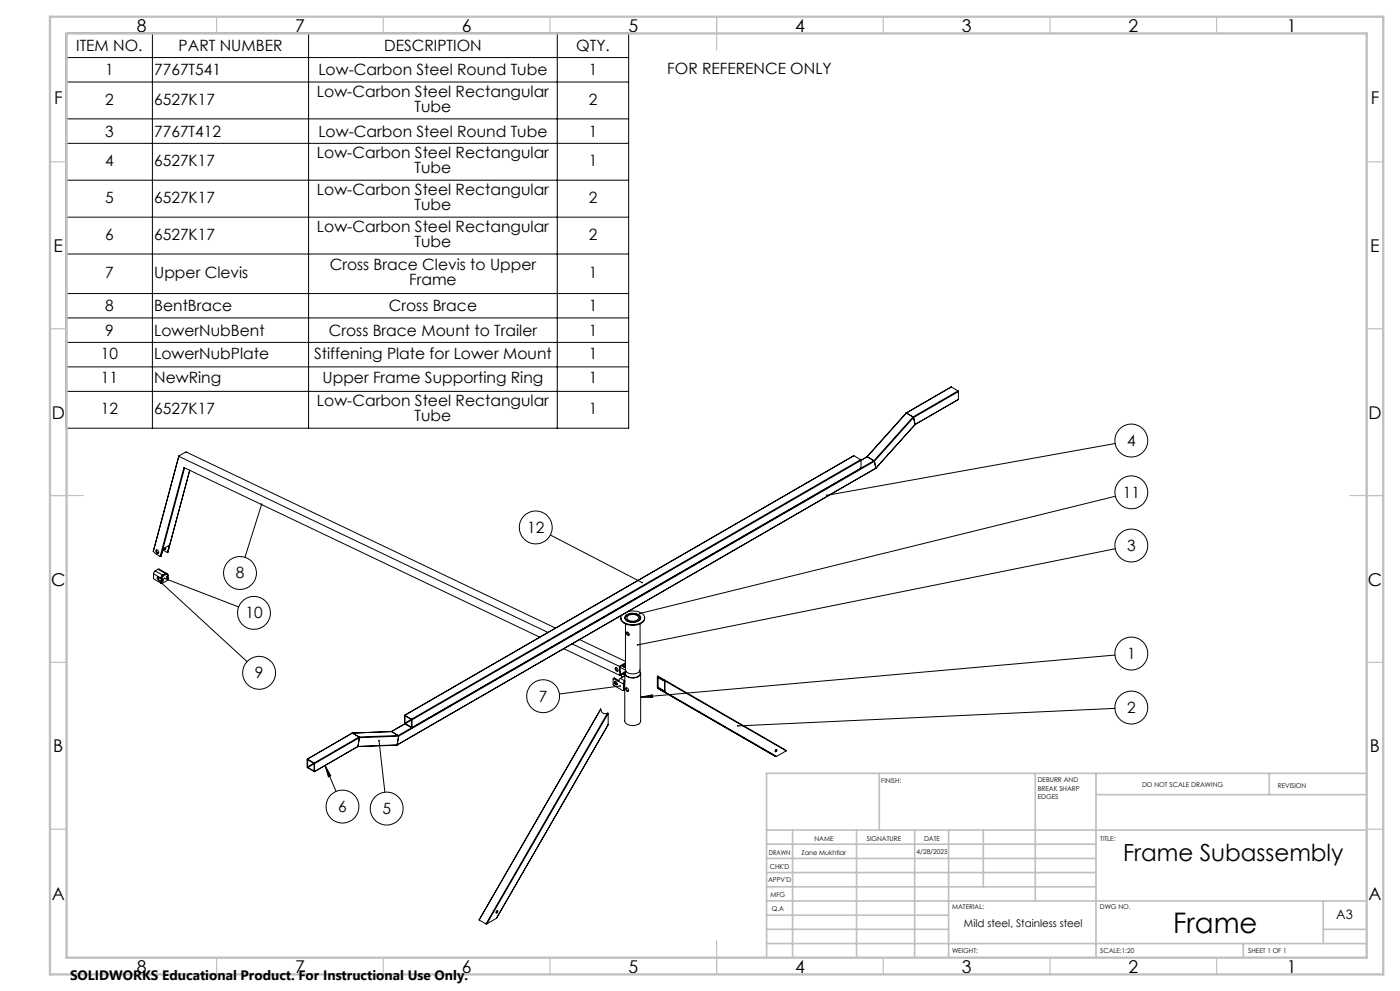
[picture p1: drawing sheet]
<svg xmlns="http://www.w3.org/2000/svg" width="420mm" height="297mm" viewBox="0 0 420 297" stroke-linecap="round" stroke-linejoin="round" font-family="sans-serif">
<g fill="none" stroke="#000" stroke-width=".3">
<path d="M19.9 9.9h168.7v118.4h-168.7zM19.9 17.2h168.7M45.7 9.9v118.4M92.6 9.9v118.4M167.2 9.9v118.4M19.9 24.6h168.7M19.9 35.6h168.7M19.9 43h168.7M19.9 54h168.7M19.9 65.1h168.7M19.9 76.1h168.7M19.9 88h168.7"/>
<path d="M19.9 95.3h168.7M19.9 102.6h168.7M19.9 110h168.7M19.9 117.3h168.7M285.4 116l-13.5 7.8M285.4 116l2 1.2M287.4 117.2l.1 .2M287.4 117.2l-13.5 7.8M287.5 119.7l-13 7.5M287.5 117.4l-13.4 7.7M287.5 117.4v2.3M53.6 136.7l-7.6 28.6"/>
<path d="M53.7 136.8l2.2-1.3 110.8 52.7M53.7 136.8l-7.7 28.5M53.7 136.8l110.7 52.7M256.2 136.6l-134.8 77.7M256.2 136.6l2 1.2M256.2 136.6l-134.7 77.8M258.2 137.8l.1 .2M258.2 137.8l-134.7 77.7M258.3 138l-134.7 77.7M258.3 138v2.3M260.1 136.9h.1M260.1 136.9l-1.8 1"/>
<path d="M260.2 136.9l2 1.2M260.2 136.9l-1.9 1.1M262.2 138.1l.1 .2M262.2 138.1l-3.9 2.2M262.3 138.3l.4 2M262.3 138.3l-142.7 82.3M271.9 123.8h.1M271.9 123.8l-11.8 13.1M271.9 123.8l2 1.2M271.9 123.8l-11.7 13.1M273.9 125l.2 .1M273.9 125l-11.7 13.1"/>
<path d="M274.1 125.1l.4 2.1M274.1 125.1l-11.8 13.2M274.5 127.2h.1M274.5 127.2l-11.8 13.1M334.5 132.9l-86.4 15.5M55.4 140.2l-7.1 26.6M56.9 140.9l-6.6 24.7zM78.5 151.1l-5 15.9M258.3 140.3l-134.7 77.8M258.3 140.3l-134.7 77.7M262.7 140.3l-143.6 83M334.6 148.7l-142.7 35.2"/>
<path d="M46 165.3l2 1.5M46.1 172l2.2 1.3M46.1 172v1.5l2.2 1.3M46.6 171.1l-.5 .9M46.6 171.1l2.2 1.3M46.9 164.8l.4 .2a.42 .42 0 0 1 .4 .5 .42 .42 0 0 1-.6 .3l-.3-.7zM47 164.8l.1 .7 .5 .3M47.2 173h.2a.34 .34 0 0 1 .3 .3 .34 .34 0 0 1-.3 .4l-.3-.5zM47.4 170.6h.4l2.2 1.3M47.4 173l.3 .5M47.4 170.6l2.2 1.3M47.4 170.6l-.8 .5"/>
<path d="M47.7 174l26.4 24.3M48 166.8h.3M48 166.8l7.2-26.7 106.7 50.9M48.3 173.3l.3 .1M48.3 173.4l.3 .2M48.3 173.3v.2M48.3 174.8l.3 .1M48.3 174.1h.1M48.3 173.5l.3 .1M48.3 173.5h.1M48.6 173.4v1.5M48.6 173.6l.3-.2v.7l-.3 .2"/>
<path d="M48.6 174.3l-.3-.2v.7M48.8 172.4l-.5 .9M48.8 172.4l.3 .1M48.8 173.5h.1M48.9 174.1l-.3 .2M48.9 173.5l-.3 .1M48.9 164.8l1.3 .8M49.1 172.5l-.5 .9M49.1 164.4l-.8 2.4M49.2 164.3l.4 .3M49.4 173.4l22.2 8.5M49.6 164.1a.36 .36 0 0 1 0 .6 .36 .36 0 0 1-.6-.3"/>
<path d="M49.6 171.9l.3 .2M49.6 171.9l-.8 .5M49.9 172.1l.3-.1 .2 .3v1.5l-1.8 1.1M49.9 172.1l-.8 .4M50 171.9h-.4M50 171.9l.3 .1M50.1 173.4h.1M50.3 165.6h-.1M50.4 172.5h.1M50.4 172.5l-.3 .2v.7l.3-.2-.3 .2M50.4 172.5l-.3 .2M50.7 163.4l.1 .1"/>
<path d="M50.7 163.4l-1.6 1M50.8 163.5l-.6 2.1M165.1 160.3l27.5 14.3M334.6 164.5l-143.3 28.8M169.2 194.4l16.8 8M171.6 193l14.2 6.7M173.9 191.7l13.7 6.5M185.8 199.7l.2 2.7M186.3 185.2a2.73 2.73 0 0 0 3.1 2.2 3.4 3.4 0 0 0 4-2.1v-.1M186.9 199.3l.5 .6M187.3 199.1a.44 .44 0 0 1 .2 .5 .44 .44 0 0 1-.4 .4l-.4-.6M187.6 187v13.7a2.65 2.65 0 0 0 4.1 .6l.3-.5v-13.8"/>
<path d="M187.6 185.2v.5M187.6 198.9l-1.6 .9 .2 2.3 1.5-.9M187.6 198.6l-1.8 1.1M187.8 184.4a3.3 3.3 0 0 1 4.4 .4 1.6 1.6 0 0 1-2 1.7h-.6a1.65 1.65 0 0 1-2.1-1.8zM187.9 184.5l-.5 .7M187.9 189.5a.55 .55 0 0 1 .7 .2 .55 .55 0 0 1-.1 .8l-.5-.5zM188.1 184.4a2.83 2.83 0 0 1 3.9 .7 2.5 2.5 0 0 1-3.7 1 .93 .93 0 0 1-.7-.8 .93 .93 0 0 1 .5-.9zM188.2 189.5l.2 .5 .3 .3M188.3 184.6a2.19 2.19 0 0 1 3.3 .5 1.96 1.96 0 0 1-3 .7 .73 .73 0 0 1-.3-1.2zM188.5 183.2a4.4 4.4 0 0 1 4.8 1.5 2.01 2.01 0 0 1-1.9 2.3 4.5 4.5 0 0 1-5.1-1.4v-.7l.2-.5M191.7 184.5l.5 .7M192 185.2v.5"/>
<path d="M334.5 196.3l-142.3 12.6M105.7 219.7h.1M105.7 219.7l-13.5 7.8M105.7 219.7l2 1.2M117.5 219.2l-11.8 .5M117.5 219.2l2 1.2M121.4 216.9l-3.9 2.3M121.5 214.4v2.6M121.5 214.4l2 1.1M121.5 217l2 1.1M121.5 217l-4 2.2M121.5 216.7l.1 .2"/>
<path d="M121.5 214.7v2M121.6 214.6l-.1 .1M121.6 216.9l1.8 1M121.6 214.6l1.8 1M123.4 215.6v.2M123.4 215.6l-1.9 1.1M123.4 217.8v.1M123.4 215.8v2M123.4 215.8l-1.8 1.1M123.5 215.5l.1 .2M123.5 218.1l-4 2.3M123.6 218l-.1 .1"/>
<path d="M123.6 215.7v2.3M180.2 212.6a1.34 1.34 0 0 0 2 1.1M180.2 212.6l-36.4 63.1M182.2 213.7l.3 .1M182.2 213.7l-36.4 63.2M182.4 217.3l-33.5 57.9M182.5 217.1l-.1 .1M182.5 213.8l-36.5 63.1M182.5 217.1l-33.6 58.1M182.5 213.8v3.3M184.1 203.4h-.2l.1 1.9 2.8 1.7 .2-.2M184.1 203.4l1.3 .7"/>
<path d="M184.4 204.2a.58 .58 0 0 1 .6 .4 .58 .58 0 0 1-.2 .7l-.4-.4zM184.4 203.2l-.4 .2M184.4 203.2l-.3 .2M184.4 203.2l1.2 .8M184.6 204.2l.1 .7 .4 .2M184.6 200.2a.58 .58 0 0 1 .7 .3 .58 .58 0 0 1-.2 .7l-.5-.6zM184.8 200.1l.1 .7 .5 .3M185.4 204.1h.1M185.5 204.1l1.5 .9M185.6 204l-.1 .1M185.6 204l-.2 .1M186 200l1.6 .8"/>
<path d="M186.1 205.6l-18.3 2.4M186.1 203.3l-.5 .7M186.1 203.3l1.3 .7M186.5 202.1v1M186.8 202l.6 .3M187 205v1.8M187 201.8l.4 .2M187.1 202.7h.1M187.1 202.7l-.2 .2M187.3 206.7l-.3 .3M187.3 204.9l-.3 .1M187.3 204.9v1.8"/>
<path d="M187.3 206.7l-.3 .1M187.4 204l-.4 1M187.4 204.4l-.1 .5M187.4 204v.4M187.4 204.3v.1M187.4 201.8v14.3a2.89 2.89 0 0 0 4.3 .8l.5-.7v-14.4M187.4 203.9v.1M187.4 202.5l-1.3 .8M187.4 204.2v.2M187.5 201.5l-1.5 .9M187.7 201.1a1.08 1.08 0 0 0-.2 1.2 1.08 1.08 0 0 0 1 .6 2.61 2.61 0 0 0 3.7-1.1l-.3-.7M187.8 201.3a1.19 1.19 0 0 0 .1 1.2 1.19 1.19 0 0 0 1.2 .5l.6 .1a1.83 1.83 0 0 0 2.3-1.6l-.2-.2"/>
<path d="M187.9 206.2a.58 .58 0 0 1 .6 .3 .58 .58 0 0 1-.2 .7 .79 .79 0 0 1-.4-1zM187.9 206.1v.1a.77 .77 0 0 0 .6 .9M192.2 208.9l3.5-.7 .1 .8zM197.4 206.3l2 1.2v-.2M197.4 206.3l35.3 20.4h.3M197.4 206l2 1.1a.49 .49 0 0 1-.8-.3zM197.4 203.1l2 1.1v-.2M197.4 203.1v2.9M197.6 203l1.8 1M197.6 203l-.2 .1M197.6 203l38.2 22M199.4 203.8l-2.2-1.1v3.3l.2 .3"/>
<path d="M199.4 203.8v.2M199.4 203.8l36.5 21.1-.1 .1M199.4 204v3.3M199.4 207.3l33.6 19.4M334.5 212.3l-113.2 5.3M92.3 229.8l.1 .2M92.3 227.8v2M92.4 227.7l-.1 .1M92.4 227.7l1.7 1.1M92.4 230l1.7 1M94.1 228.8l.1 .1M94.1 228.8l-1.8 1"/>
<path d="M94.2 231h-.1M94.2 228.9v2.1M94.2 228.9l-1.8 1.1M94.3 228.7l.1 .1M94.3 228.7l-2.2-1.2 .1 2.5 2.2 1.2M94.4 228.8v2.4M97.5 229.4l1.7 3.1-.7 .3zM97.5 229.4l3.3 7.8M107.3 223.8l-13 7.5M107.4 223.7l-.1 .1M107.4 223.7l-13 7.5M107.7 220.9l.1 .2"/>
<path d="M107.7 220.9l-13.4 7.8M107.8 221.1l-13.4 7.7M107.8 221.1l-.4 2.6M113.7 222l1.8 15.4M119.1 223.3l-11.8 .5M119.1 223.2v.1M119.1 223.2l-11.7 .5M119.5 220.4l.1 .2M119.5 220.4l-11.8 .5M119.6 220.6l-11.8 .5M119.6 220.6l-.5 2.6M232.7 224.7h.4l-.4 .6-.1-.1z"/>
<path d="M232.9 224.6v.4l-.3 .2M235.8 225l-2.8 1.7M143.8 275.7l2 1.2M146 276.9h-.2M148.9 275.2l-2.9 1.7M149.2 272.9l-.4 .7"/>
<circle cx="339.4" cy="132" r="4.9"/>
<circle cx="160.7" cy="158.1" r="4.9"/>
<circle cx="339.4" cy="147.6" r="4.9"/>
<circle cx="72" cy="171.7" r="4.9"/>
<circle cx="339.4" cy="163.5" r="4.9"/>
<circle cx="76.2" cy="183.7" r="4.9"/>
<circle cx="339.4" cy="195.9" r="4.9"/>
<circle cx="77.7" cy="201.6" r="4.9"/>
<circle cx="162.9" cy="208.7" r="4.9"/>
<circle cx="339.4" cy="212.1" r="4.9"/>
<circle cx="102.7" cy="241.7" r="4.9"/>
<circle cx="116" cy="242.3" r="4.9"/>
<circle cx="149.1" cy="273.2" r=".34"/>
</g>
<g fill="none" stroke="#c0c0c0" stroke-width=".35">
<path d="M65 5v5M115 5v5M165 5v5M215 5v10M265 5v5M315 5v5M365 5v5M15 48.5h5M410 48.5h5M15 98.5h5M410 98.5h5M15 148.5h10"/>
<path d="M405 148.5h10M15 198.5h5M410 198.5h5M15 248.5h5M410 248.5h5M65 287v5M115 287v5M165 287v5M215 282v10M265 287v5M315 287v5M365 287v5"/>
</g>
<g fill="none" stroke="#c0c0c0" stroke-width=".5">
<path d="M263.8 231.8v17M310.6 231.8v38.2M328.8 231.8v55.2M328.8 238.2h81.2M380.8 231.8v6.4M410 231.8h-180v55.2M230 248.8h180M230 257.3h98.8M230 253h98.8M237.8 248.8v38.2M257 248.8v38.2M274.4 248.8v38.2"/>
<path d="M284.6 248.8v38.2M295 248.8v17M230 265.8h98.8M230 261.5h98.8M230 278.5h54.6M230 274.3h54.6M230 270h180M397 278.5h13M397 270v12.8M230 282.8h180M373 282.8v4.2"/>
</g>
<path d="M15 5h400v287h-400zM20 10h390v277h-390z" fill="none" stroke="#c0c0c0" stroke-width=".7"/>
<path d="M247.9 148.2l-.1 .3 .3-.1-.3 .1a.26 .26 0 0 0 .4 .2 .26 .26 0 0 0 .1-.4 .26 .26 0 0 0-.4-.1zM192.5 174.4l-.1 .3 .4 .1-.2-.2 .2 .1v-.3zM191.8 183.7l-.1 .2h.2h-.2a.25 .25 0 0 0 .3 .2 .25 .25 0 0 0 .1-.4 .25 .25 0 0 0-.3 0zM191.1 193.1v.2h.2h-.2a.25 .25 0 0 0 .3 .2 .25 .25 0 0 0 .1-.4 .25 .25 0 0 0-.4 0zM185.9 205.4l-.1 .2 .3 .3 .2-.3h-.2l.2-.1zM192.2 208.9l3.5-.7 .1 .8zM221.2 217.3l-.1 .3h.2h-.2a.25 .25 0 0 0 .3 .2 .25 .25 0 0 0 .2-.3 .25 .25 0 0 0-.4-.2zM113.5 221.8a.26 .26 0 0 0 .1 .4 .26 .26 0 0 0 .4-.2 .26 .26 0 0 0-.3-.3v.3v-.3zM97.5 229.4l1.7 3.1-.7 .3zM49.2 173.1l.2 .3-.2-.2a.25 .25 0 0 0 .2 .4 .25 .25 0 0 0 .2-.4 .25 .25 0 0 0-.4-.1zM47.5 173.8a.26 .26 0 0 0 .1 .4 .26 .26 0 0 0 .3-.3 .26 .26 0 0 0-.4-.1l.2 .2zM78.4 150.9a.26 .26 0 0 0-.1 .4 .26 .26 0 0 0 .4 0 .26 .26 0 0 0-.1-.4l-.1 .2 .1-.2z" fill="#000"/>
<text font-size="8.5" x="352" y="279.7">Frame</text>
<text font-size="7.1" x="336.9" y="258">Frame Subassembly</text>
<g font-size="5.3">
<text x="41" y="9.5">8</text>
<text x="88.5" y="9.5">7</text>
<text x="138.5" y="9.5">6</text>
<text x="188.5" y="9.5">5</text>
<text x="238.5" y="9.5">4</text>
<text x="288.5" y="9.5">3</text>
<text x="338.5" y="9.5">2</text>
<text x="386" y="9.5">1</text>
<text x="16.2" y="31.2">F</text>
<text x="411.2" y="31.2">F</text>
<text x="16.1" y="75.5">E</text>
<text x="411.1" y="75.5">E</text>
<text x="15.5" y="125.5">D</text>
<text x="410.5" y="125.5">D</text>
<text x="15.4" y="175.5">C</text>
<text x="410.4" y="175.5">C</text>
<text x="16" y="225.5">B</text>
<text x="411" y="225.5">B</text>
<text x="15.5" y="269.7">A</text>
<text x="410.5" y="269.7">A</text>
<text x="41" y="291.5">8</text>
<text x="88.5" y="291.5">7</text>
<text x="138.5" y="291.5">6</text>
<text x="188.5" y="291.5">5</text>
<text x="238.5" y="291.5">4</text>
<text x="288.5" y="291.5">3</text>
<text x="338.5" y="291.5">2</text>
<text x="386" y="291.5">1</text>
</g>
<g font-size="4.7">
<text x="22.9" y="15.3">ITEM NO.</text>
<text x="53.6" y="15.3">PART NUMBER</text>
<text x="115.2" y="15.3">DESCRIPTION</text>
<text x="172.9" y="15.3">QTY.</text>
<text x="31.5" y="22.6">1</text>
<text x="46.3" y="22.6">7767T541</text>
<text x="95.5" y="22.6">Low-Carbon Steel Round Tube</text>
<text x="176.6" y="22.6">1</text>
<text x="200.2" y="22.3">FOR REFERENCE ONLY</text>
<text x="95.1" y="29.1">Low-Carbon Steel Rectangular</text>
<text x="31.5" y="31.3">2</text>
<text x="46.3" y="31.3">6527K17</text>
<text x="124.4" y="33.6">Tube</text>
<text x="176.6" y="31.3">2</text>
<text x="31.5" y="41">3</text>
<text x="46.3" y="41">7767T412</text>
<text x="95.5" y="41">Low-Carbon Steel Round Tube</text>
<text x="176.6" y="41">1</text>
<text x="95.1" y="47.5">Low-Carbon Steel Rectangular</text>
<text x="31.5" y="49.7">4</text>
<text x="46.3" y="49.7">6527K17</text>
<text x="124.4" y="52">Tube</text>
<text x="176.6" y="49.7">1</text>
<text x="95.1" y="58.5">Low-Carbon Steel Rectangular</text>
<text x="31.5" y="60.8">5</text>
<text x="46.3" y="60.8">6527K17</text>
<text x="124.4" y="63">Tube</text>
<text x="176.6" y="60.8">2</text>
<text x="31.5" y="71.8">6</text>
<text x="46.3" y="71.8">6527K17</text>
<text x="95.1" y="69.6">Low-Carbon Steel Rectangular</text>
<text x="176.6" y="71.8">2</text>
<text x="124.4" y="74.1">Tube</text>
<text x="31.5" y="83.3">7</text>
<text x="46.3" y="83.3">Upper Clevis</text>
<text x="98.9" y="81">Cross Brace Clevis to Upper</text>
<text x="176.6" y="83.3">1</text>
<text x="122.8" y="85.5">Frame</text>
<text x="31.5" y="93.3">8</text>
<text x="46.3" y="93.3">BentBrace</text>
<text x="116.6" y="93.3">Cross Brace</text>
<text x="176.6" y="93.3">1</text>
<text x="31.5" y="100.6">9</text>
<text x="46.3" y="100.6">LowerNubBent</text>
<text x="98.6" y="100.6">Cross Brace Mount to Trailer</text>
<text x="176.6" y="100.6">1</text>
<text x="30.2" y="107.5">10</text>
<text x="46.3" y="107.5">LowerNubPlate</text>
<text x="94.2" y="107.5">Stiffening Plate for Lower Mount</text>
<text x="176.6" y="107.5">1</text>
<text x="30.2" y="114.8">11</text>
<text x="46.3" y="114.8">NewRing</text>
<text x="96.8" y="114.8">Upper Frame Supporting Ring</text>
<text x="176.6" y="114.8">1</text>
<text x="30.2" y="124">12</text>
<text x="46.3" y="124">6527K17</text>
<text x="95.1" y="121.8">Low-Carbon Steel Rectangular</text>
<text x="176.6" y="124">1</text>
<text x="124.4" y="126.3">Tube</text>
<text x="338.1" y="133.7">4</text>
<text x="336.8" y="149.2">11</text>
<text x="158.2" y="159.7">12</text>
<text x="338.1" y="165.1">3</text>
<text x="70.7" y="173.4">8</text>
<text x="73.6" y="185.3">10</text>
<text x="338.1" y="197.5">1</text>
<text x="76.5" y="203.3">9</text>
<text x="161.7" y="210.3">7</text>
<text x="338.1" y="213.7">2</text>
<text x="101.5" y="243.4">6</text>
<text x="114.7" y="244">5</text>
</g>
<text font-size="4.1" x="21" y="293.7">SOLIDWORKS Educational Product. For Instructional Use Only.</text>
<text font-size="3.9" x="400.9" y="275.5">A3</text>
<text font-size="3.2" x="289.2" y="277.9">Mild steel, Stainless steel</text>
<g font-size="2">
<text x="264.4" y="234.6">FINISH:</text>
<text x="311.3" y="234.5">DEBURR AND</text>
<text x="311.3" y="237">BREAK SHARP</text>
<text x="311.3" y="239.5">EDGES</text>
<text x="342.6" y="236">DO NOT SCALE DRAWING</text>
<text x="383.3" y="236.2">REVISION</text>
<text x="244.3" y="252">NAME</text>
<text x="260" y="251.9">SIGNATURE</text>
<text x="277.2" y="251.9">DATE</text>
<text x="330.1" y="251.9">TITLE:</text>
<text x="230.6" y="256.1">DRAWN</text>
<text x="240.5" y="256.1">Zane Mukhtiar</text>
<text x="275" y="255.9">4/28/2025</text>
<text x="230.9" y="260.3">CHK'D</text>
<text x="230.4" y="264.4">APPV'D</text>
<text x="231.1" y="268.8">MFG</text>
<text x="231.5" y="273">Q.A</text>
<text x="285.6" y="272.5">MATERIAL:</text>
<text x="330" y="272.5">DWG NO.</text>
<text x="285.6" y="285.5">WEIGHT:</text>
<text x="330.1" y="285.6">SCALE:1:20</text>
<text x="374.5" y="285.6">SHEET 1 OF 1</text>
</g>
</svg>
